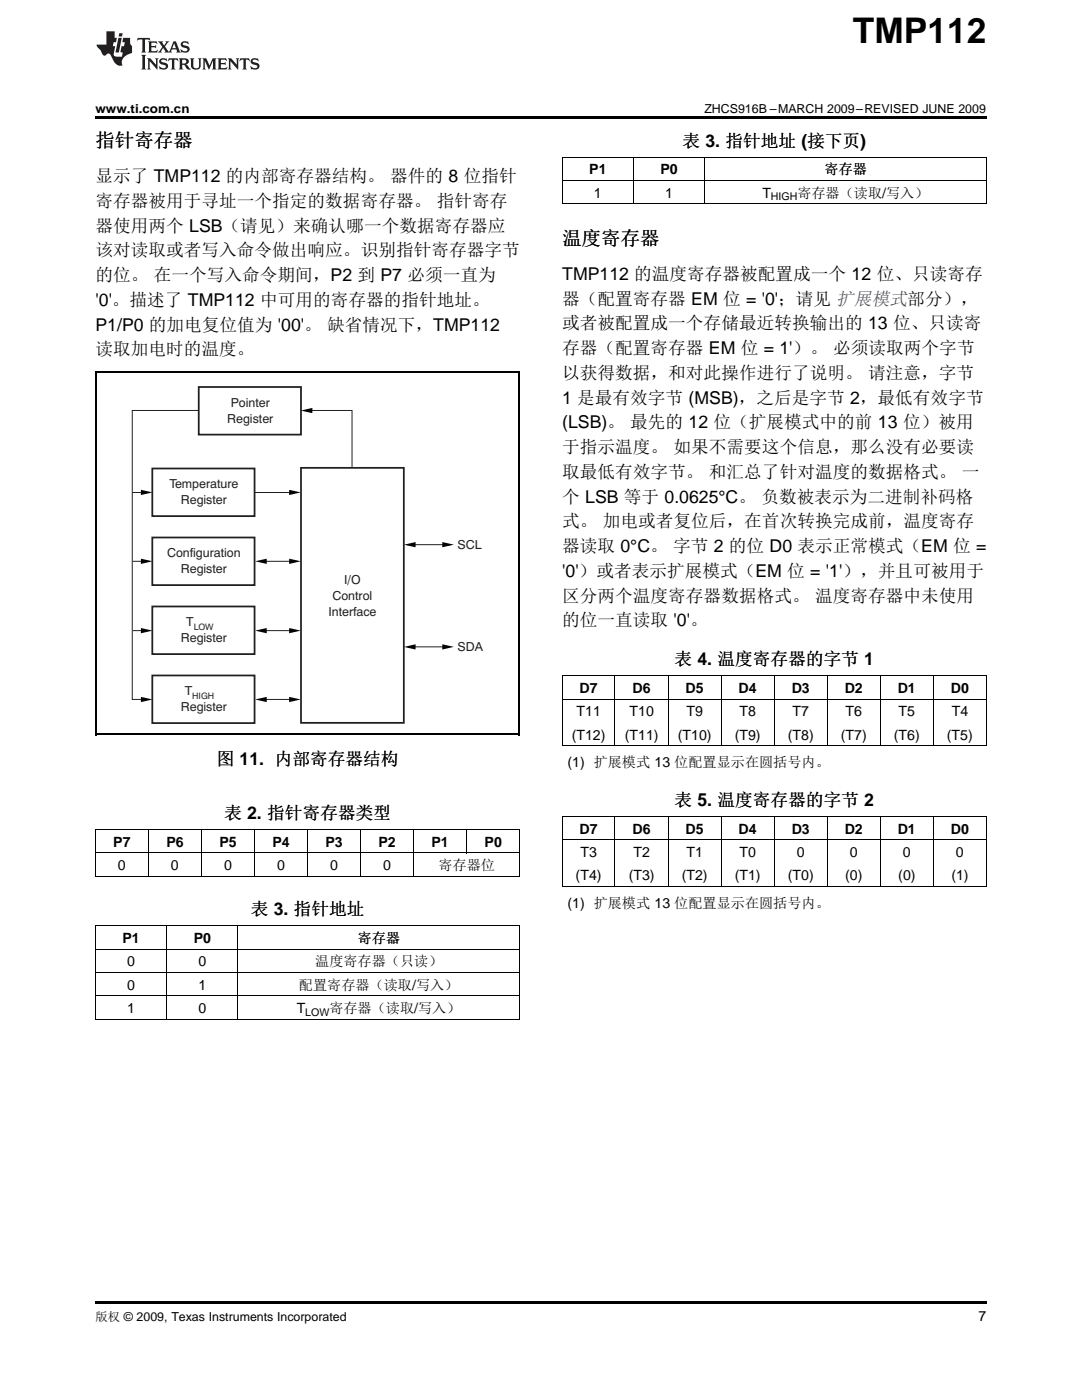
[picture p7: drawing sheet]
<svg xmlns="http://www.w3.org/2000/svg" width="216mm" height="279mm" viewBox="0 0 216 279" stroke-linecap="round" stroke-linejoin="round" font-family="sans-serif">
<path d="M60.1 93.4h20.5v50.9h-20.5z" fill="none" stroke="#231f20" stroke-width=".35"/>
<path d="M30.4 93.5h20.4v9.5h-20.4z" fill-rule="evenodd" fill="#fff"/>
<path d="M30.4 93.5h20.4v9.5h-20.4z" fill="none" stroke="#231f20" stroke-width=".35"/>
<path d="M30.4 107.3h20.4v9.5h-20.4z" fill-rule="evenodd" fill="#fff"/>
<path d="M30.4 107.3h20.4v9.5h-20.4z" fill="none" stroke="#231f20" stroke-width=".35"/>
<path d="M30.4 121h20.4v9.5h-20.4z" fill-rule="evenodd" fill="#fff"/>
<path d="M30.4 121h20.4v9.5h-20.4z" fill="none" stroke="#231f20" stroke-width=".35"/>
<path d="M30.4 134.8h20.4v9.5h-20.4z" fill-rule="evenodd" fill="#fff"/>
<path d="M30.4 134.8h20.4v9.5h-20.4z" fill="none" stroke="#231f20" stroke-width=".35"/>
<path d="M39.7 77.2h20.4v9.5h-20.4z" fill-rule="evenodd" fill="#fff"/>
<path d="M39.7 77.2h20.4v9.5h-20.4z" fill="none" stroke="#231f20" stroke-width=".35"/>
<path d="M26.4 98.3h3M39.5 81.9h-13.1v57.7h3.3M61.5 81.9h8.7v11.3M26.4 112h3.4M26.5 125.9h3" fill="none" stroke="#231f20" stroke-width=".2"/>
<g fill="#010202">
<path d="M28.1 97.8l2.3 .5-2.3 .5z"/>
<path d="M28.1 111.5l2.3 .5-2.3 .5z"/>
<path d="M28.1 125.3l2.3 .6-2.3 .5z"/>
<path d="M28.1 139.1l2.3 .5-2.3 .5z"/>
</g>
<path d="M50.7 98.3h8.3M52.2 112h7.2M52.5 139.6h6.7M52.6 125.9h6.5" fill="none" stroke="#231f20" stroke-width=".2"/>
<g fill="#010202">
<path d="M57.7 97.8l2.3 .5-2.3 .5z"/>
<path d="M57.7 111.5l2.3 .5-2.3 .5z"/>
<path d="M57.7 125.3l2.3 .6-2.3 .5z"/>
</g>
<path d="M81.3 108.7h8.6M81.4 129.1h8.3" fill="none" stroke="#231f20" stroke-width=".2"/>
<g fill="#010202">
<path d="M88.3 108.2l2.3 .5-2.4 .5z"/>
<path d="M88.3 128.6l2.3 .5-2.4 .5z"/>
<path d="M80.6 108.7l2.3-.5v1z"/>
<path d="M60 81.9l2.3-.5v1.1z"/>
<path d="M80.6 129.1l2.3-.5v1z"/>
<path d="M57.7 139.1l2.3 .5-2.3 .5z"/>
<path d="M50.9 112l2.3-.5v1z"/>
<path d="M50.9 125.9l2.3-.6v1.1z"/>
<path d="M50.9 139.6l2.3-.5v1z"/>
</g>
<g fill="#231f20">
<path d="M27.5 7.6l-.1 .5 .4-.2h.6v.1v2.1l-.2 .4h1l-.3-.4v-2.1l.1-.1h.5l.5 .2-.2-.5zM29.5 8.3l.2 .3v1.5l-.2 .4h1.8l.2-.6a1.04 1.04 0 0 1-1.3 .2v-.7h.6l.3 .2v-.6l-.3 .2h-.6v-.6l.8-.1 .4 .3-.2-.5zM31.5 8.3l.9 1.1-.9 1.1h.8l-.2-.2 .5-.7 .4 .7-.2 .2h1.5l-.1-.2 .1-.4h.9l.1 .4-.2 .2h1l-.3-.3-.7-1.9h-.5l-.9 2-.8-1 .9-1h-.8l.1 .3-.3 .5-.4-.6 .2-.2zM34.7 8.6l.4 1h-.7zM36.3 8.4a.63 .63 0 0 0-.2 .7 .63 .63 0 0 0 .6 .4l.6 .2 .1 .2a.75 .75 0 0 1-.7 .4 .75 .75 0 0 1-.6-.5l.1 .7 .1-.1a1.11 1.11 0 0 0 1.5-.6 1.13 1.13 0 0 0-1.2-.8l-.1-.4a1.04 1.04 0 0 1 1.2 .2l-.2-.5-.1 .1-.5-.2zM28.2 10.9l.2 .4v2.2l-.2 .4h1l-.3-.4v-2.2l.3-.4zM29.3 11.6l.3 .4v1.5l-.3 .4h.8l-.2-.4v-1.3l1.5 1.7v-1.9l.2-.4h-.7l.2 .4v.9l-1.1-1.3zM32 11.8a.62 .62 0 0 0-.2 .7 .62 .62 0 0 0 .6 .4l.6 .1 .1 .3a.76 .76 0 0 1-.7 .3 .76 .76 0 0 1-.6-.4l.1 .7 .1-.1a1.11 1.11 0 0 0 1.5-.6 1.13 1.13 0 0 0-1.2-.8l-.1-.4a1.04 1.04 0 0 1 1.2 .2l-.2-.6-.1 .1-.5-.1zM33.7 11.6l-.2 .6a.61 .61 0 0 1 .8-.3v1.6l-.2 .4h.9l-.2-.4v-1.6a.63 .63 0 0 1 .8 .3l-.2-.6zM35.6 11.6l.3 .4v1.5l-.3 .4h1l-.2-.2v-.8l.5 .2a.76 .76 0 0 0 1.2 .7l-1-1a.58 .58 0 0 0 .6-.5 .58 .58 0 0 0-.5-.6zM36.4 11.9h.1a.45 .45 0 0 1 .5 .1 .45 .45 0 0 1 .1 .5l-.7 .2zM37.9 11.6l.2 .2a2.17 2.17 0 0 0 .3 1.9 .99 .99 0 0 0 1.6-.6v-1.1l.2-.4h-.7l.2 .2a1.92 1.92 0 0 1-.2 1.8 .6 .6 0 0 1-.9-.5v-1.1l.2-.4zM40.4 11.6l.2 .4v1.5l-.2 .4h.7l-.2-.4v-1.4l.8 1.8 .8-1.8v1.4l-.2 .4h.9l-.2-.4v-1.5l.2-.4h-.8l-.6 1.5-.6-1.5zM43.4 11.6l.2 .4v1.5l-.2 .4h1.8l.2-.6a1.04 1.04 0 0 1-1.3 .1v-.6h.5l.4 .2v-.6l-.4 .2h-.5v-.7h.8l.3 .3-.1-.6zM45.5 11.6l.2 .4v1.5l-.2 .4h.7l-.2-.4v-1.3l1.5 1.7v-1.9l.2-.4h-.7l.2 .4v.9l-1.1-1.3zM47.9 11.6l-.1 .6a.61 .61 0 0 1 .8-.3v1.6l-.3 .4h1l-.3-.4 .1-1.6a.63 .63 0 0 1 .7 .3l-.1-.6zM50.2 11.8a.62 .62 0 0 0-.2 .7 .62 .62 0 0 0 .6 .4l.6 .1 .2 .3a.76 .76 0 0 1-.8 .3 .76 .76 0 0 1-.6-.4l.1 .7 .2-.1a1.11 1.11 0 0 0 1.5-.6 1.13 1.13 0 0 0-1.3-.8l-.1-.4a1.04 1.04 0 0 1 1.2 .2l-.1-.6-.2 .1-.5-.1z"/>
<path d="M21.2 6.3v2.6h-1.9l.1 .4 .7 .9a.91 .91 0 0 0 1 .8 .56 .56 0 0 1 .5-.3 .56 .56 0 0 1 .5 .3l.4 .8a1.53 1.53 0 0 0 1.9 1.2 1.54 1.54 0 0 1 1-2.1l.9-.3v-1.4a1.52 1.52 0 0 1-.3-1.6h-1.4l-.2 .8h.5l-.2 .8h-.4l-.2 1v.2l.4 .1-.2 .8a1.93 1.93 0 0 1-1.6-.3l.3-1.8h-.5l.2-.8h.4l.2-.8h-.4v-1.3zM23.6 7.6l-.6 2.9h.7l.6-2.9zM23.8 6.6l-.1 .7h.6l.2-.7z"/>
</g>
<g fill="#000">
<path d="M19 23.2h177.8v.5h-177.8zM112.2 40.7h.1zM140.5 40.7h.2zM196.7 40.7h.1zM112.2 148.8l.1 .1zM133.2 148.8l.1 .1zM143.8 148.8l.1 .1zM154.4 148.8l.1 .1zM165 148.8l.1 .1zM175.6 148.8l.1 .1zM186.2 148.8l.1 .1zM196.7 148.8l.1 .1z"/>
<path d="M19 174.9h.2zM40.1 174.9h.1zM50.7 174.9h.1zM61.3 174.9h.1zM71.9 174.9h.1zM82.4 174.9h.1zM93 174.9h.1zM103.6 174.9h.1zM112.2 176.9l.1 .1zM133.2 176.9l.1 .1zM143.8 176.9l.1 .1zM154.4 176.9l.1 .1z"/>
<path d="M165 176.9l.1 .1zM175.6 176.9l.1 .1zM186.2 176.9l.1 .1zM196.7 176.9l.1 .1zM19 259.7h177.8v.5h-177.8z"/>
</g>
<g fill="none" stroke="#000" stroke-width=".2">
<path d="M112.2 36h84.6M112.2 31.3h84.6M112.2 31.4v9.3M126.3 31.4v9.3M140.6 31.4v9.3M196.8 31.4v9.3M112.2 40.7h84.6M112.2 139.5h84.6M112.2 134.8h84.6M112.2 134.9v14M122.7 134.9v14M133.3 134.9v14"/>
<path d="M143.9 134.9v14M154.5 134.9v14M165 134.9v14M175.6 134.9v14M186.2 134.9v14M196.8 134.9v14M112.2 148.8h84.6M19 174.9h84.7M19 170.2h84.7M19 165.6h84.7M19.1 165.6v9.3M29.6 165.6v9.3"/>
<path d="M40.2 165.6v9.3M50.7 165.6v9.3M61.3 165.6v9.3M71.9 165.6v9.3M82.5 165.6v9.3M93.1 165.6v4.7M103.7 165.6v9.3M112.2 176.9h84.6M112.2 167.6h84.6M112.2 162.9h84.6M112.2 162.9v14.1M122.7 162.9v14.1"/>
<path d="M133.3 162.9v14.1M143.9 162.9v14.1M154.5 162.9v14.1M165 162.9v14.1M175.6 162.9v14.1M186.2 162.9v14.1M196.8 162.9v14.1M19 198.7h84.7M19 194.1h84.7M19 189.4h84.7M19 184.8h84.7M19.1 184.8v18.6"/>
<path d="M33.2 184.8v18.6M47.5 184.8v18.6M103.6 184.8v18.6M19 203.4h84.7"/>
</g>
<path d="M19 74.3h84.7M19.2 74.1v72.7M103.5 74.1v72.7M19 146.6h84.7" fill="none" stroke="#000" stroke-width=".35"/>
<text font-size="7.1" x="170.2" y="8.6">TMP112</text>
<g font-size="3.9">
<text x="19" y="29.3">指针寄存器</text>
<text x="112.2" y="48.8">温度寄存器</text>
</g>
<g font-size="3.5">
<text x="136.2" y="29.3">表 3. 指针地址 (接下页)</text>
<text x="19" y="36.3">显示了 TMP112 的内部寄存器结构。 器件的 8 位指针</text>
<text x="19" y="41.3">寄存器被用于寻址一个指定的数据寄存器。 指针寄存</text>
<text x="19" y="46.2">器使用两个 LSB（请见）来确认哪一个数据寄存器应</text>
<text x="19" y="51.2">该对读取或者写入命令做出响应。识别指针寄存器字节</text>
<text x="19" y="56.1">的位。 在一个写入命令期间，P2 到 P7 必须一直为</text>
<text x="112.2" y="55.9">TMP112 的温度寄存器被配置成一个 12 位、只读寄存</text>
<text x="19" y="61">'0'。描述了 TMP112 中可用的寄存器的指针地址。</text>
<text x="19" y="66">P1/P0 的加电复位值为 '00'。 缺省情况下，TMP112</text>
<text x="112.2" y="60.8">器（配置寄存器 EM 位 = '0'；请见 扩展模式部分），</text>
<text x="112.2" y="65.8">或者被配置成一个存储最近转换输出的 13 位、只读寄</text>
<text x="19" y="70.9">读取加电时的温度。</text>
<text x="112.2" y="70.7">存器（配置寄存器 EM 位 = 1'）。 必须读取两个字节</text>
<text x="112.2" y="75.6">以获得数据，和对此操作进行了说明。 请注意，字节</text>
<text x="112.2" y="80.6">1 是最有效字节 (MSB)，之后是字节 2，最低有效字节</text>
<text x="112.2" y="85.5">(LSB)。 最先的 12 位（扩展模式中的前 13 位）被用</text>
<text x="112.2" y="90.5">于指示温度。 如果不需要这个信息，那么没有必要读</text>
<text x="112.2" y="95.4">取最低有效字节。 和汇总了针对温度的数据格式。 一</text>
<text x="112.2" y="100.3">个 LSB 等于 0.0625°C。 负数被表示为二进制补码格</text>
<text x="112.2" y="105.3">式。 加电或者复位后，在首次转换完成前，温度寄存</text>
<text x="112.2" y="110.2">器读取 0°C。 字节 2 的位 D0 表示正常模式（EM 位 =</text>
<text x="112.2" y="115.1">'0'）或者表示扩展模式（EM 位 = '1'），并且可被用于</text>
<text x="112.2" y="120.1">区分两个温度寄存器数据格式。 温度寄存器中未使用</text>
<text x="112.2" y="125">的位一直读取 '0'。</text>
<text x="134.6" y="132.8">表 4. 温度寄存器的字节 1</text>
<text x="43.2" y="152.6">图 11. 内部寄存器结构</text>
<text x="134.6" y="160.9">表 5. 温度寄存器的字节 2</text>
<text x="44.7" y="163.5">表 2. 指针寄存器类型</text>
<text x="50" y="182.7">表 3. 指针地址</text>
</g>
<g font-size="2.8">
<text x="117.6" y="34.8">P1</text>
<text x="131.8" y="34.8">P0</text>
<text x="164.5" y="34.8">寄存器</text>
<text x="118.5" y="39.4">1</text>
<text x="132.7" y="39.4">1</text>
<text x="152.1" y="39.4">T</text>
<text x="159.1" y="39.4">寄存器（读取/写入）</text>
<text x="115" y="142.9">T11</text>
<text x="115.6" y="138.3">D7</text>
<text x="125.6" y="142.9">T10</text>
<text x="126.2" y="138.3">D6</text>
<text x="136.8" y="138.3">D5</text>
<text x="137" y="142.9">T9</text>
<text x="147.4" y="138.3">D4</text>
<text x="147.6" y="142.9">T8</text>
<text x="158" y="138.3">D3</text>
<text x="158.2" y="142.9">T7</text>
<text x="168.6" y="138.3">D2</text>
<text x="168.7" y="142.9">T6</text>
<text x="179.1" y="138.3">D1</text>
<text x="179.3" y="142.9">T5</text>
<text x="189.7" y="138.3">D0</text>
<text x="189.9" y="142.9">T4</text>
<text x="114.1" y="147.6">(T12)</text>
<text x="124.7" y="147.6">(T11)</text>
<text x="135.3" y="147.6">(T10)</text>
<text x="146.6" y="147.6">(T9)</text>
<text x="157.2" y="147.6">(T8)</text>
<text x="167.8" y="147.6">(T7)</text>
<text x="178.4" y="147.6">(T6)</text>
<text x="188.9" y="147.6">(T5)</text>
<text x="113.2" y="153.1">(1) 扩展模式 13 位配置显示在圆括号内。</text>
<text x="115.6" y="166.4">D7</text>
<text x="126.2" y="166.4">D6</text>
<text x="136.8" y="166.4">D5</text>
<text x="147.4" y="166.4">D4</text>
<text x="158" y="166.4">D3</text>
<text x="168.6" y="166.4">D2</text>
<text x="179.1" y="166.4">D1</text>
<text x="189.7" y="166.4">D0</text>
<text x="22.6" y="169">P7</text>
<text x="23.5" y="173.7">0</text>
<text x="33.2" y="169">P6</text>
<text x="34.1" y="173.7">0</text>
<text x="43.8" y="169">P5</text>
<text x="44.7" y="173.7">0</text>
<text x="54.4" y="169">P4</text>
<text x="55.3" y="173.7">0</text>
<text x="64.9" y="169">P3</text>
<text x="65.9" y="173.7">0</text>
<text x="75.5" y="169">P2</text>
<text x="76.4" y="173.7">0</text>
<text x="86.1" y="169">P1</text>
<text x="87.5" y="173.7">寄存器位</text>
<text x="96.7" y="169">P0</text>
<text x="115.8" y="171">T3</text>
<text x="126.4" y="171">T2</text>
<text x="137" y="171">T1</text>
<text x="147.6" y="171">T0</text>
<text x="159" y="171">0</text>
<text x="169.6" y="171">0</text>
<text x="180.2" y="171">0</text>
<text x="190.7" y="171">0</text>
<text x="114.9" y="175.7">(T4)</text>
<text x="125.4" y="175.7">(T3)</text>
<text x="136" y="175.7">(T2)</text>
<text x="146.6" y="175.7">(T1)</text>
<text x="157.2" y="175.7">(T0)</text>
<text x="168.7" y="175.7">(0)</text>
<text x="179.2" y="175.7">(0)</text>
<text x="189.8" y="175.7">(1)</text>
<text x="113.2" y="181.2">(1) 扩展模式 13 位配置显示在圆括号内。</text>
<text x="24.4" y="188.2">P1</text>
<text x="38.7" y="188.2">P0</text>
<text x="71.4" y="188.2">寄存器</text>
<text x="25.4" y="192.9">0</text>
<text x="25.4" y="197.5">0</text>
<text x="39.6" y="192.9">0</text>
<text x="39.6" y="197.5">1</text>
<text x="59.7" y="197.5">配置寄存器（读取/写入）</text>
<text x="62.9" y="192.9">温度寄存器（只读）</text>
<text x="25.4" y="202.2">1</text>
<text x="39.6" y="202.2">0</text>
<text x="59.2" y="202.2">T</text>
<text x="65.7" y="202.2">寄存器（读取/写入）</text>
<text x="195.3" y="263.6">7</text>
</g>
<g font-size="2.5">
<text x="19" y="22.6">www.ti.com.cn</text>
<text x="140.5" y="22.6">ZHCS916B –MARCH 2009–REVISED JUNE 2009</text>
<text x="19" y="263.6">版权 © 2009, Texas Instruments Incorporated</text>
</g>
<g font-size="2.5" fill="#231f20">
<text x="46.1" y="81.2">Pointer</text>
<text x="45.4" y="84.3">Register</text>
<text x="33.8" y="97.4">Temperature</text>
<text x="36.1" y="100.6">Register</text>
<text x="33.3" y="111.2">Configuration</text>
<text x="91.3" y="109.5">SCL</text>
<text x="36.1" y="114.4">Register</text>
<text x="66.3" y="119.7">Control</text>
<text x="68.7" y="116.5">I/O</text>
<text x="37.2" y="125">T</text>
<text x="65.5" y="122.9">Interface</text>
<text x="36.1" y="128.2">Register</text>
<text x="91.3" y="130">SDA</text>
<text x="36.1" y="141.9">Register</text>
<text x="36.8" y="138.7">T</text>
</g>
<g font-size="2.1">
<text x="153.8" y="40">HIGH</text>
<text x="60.9" y="202.7">LOW</text>
</g>
<g font-size="1.8" fill="#231f20">
<text x="38.7" y="125.7">LOW</text>
<text x="38.4" y="139.5">HIGH</text>
</g>
</svg>
